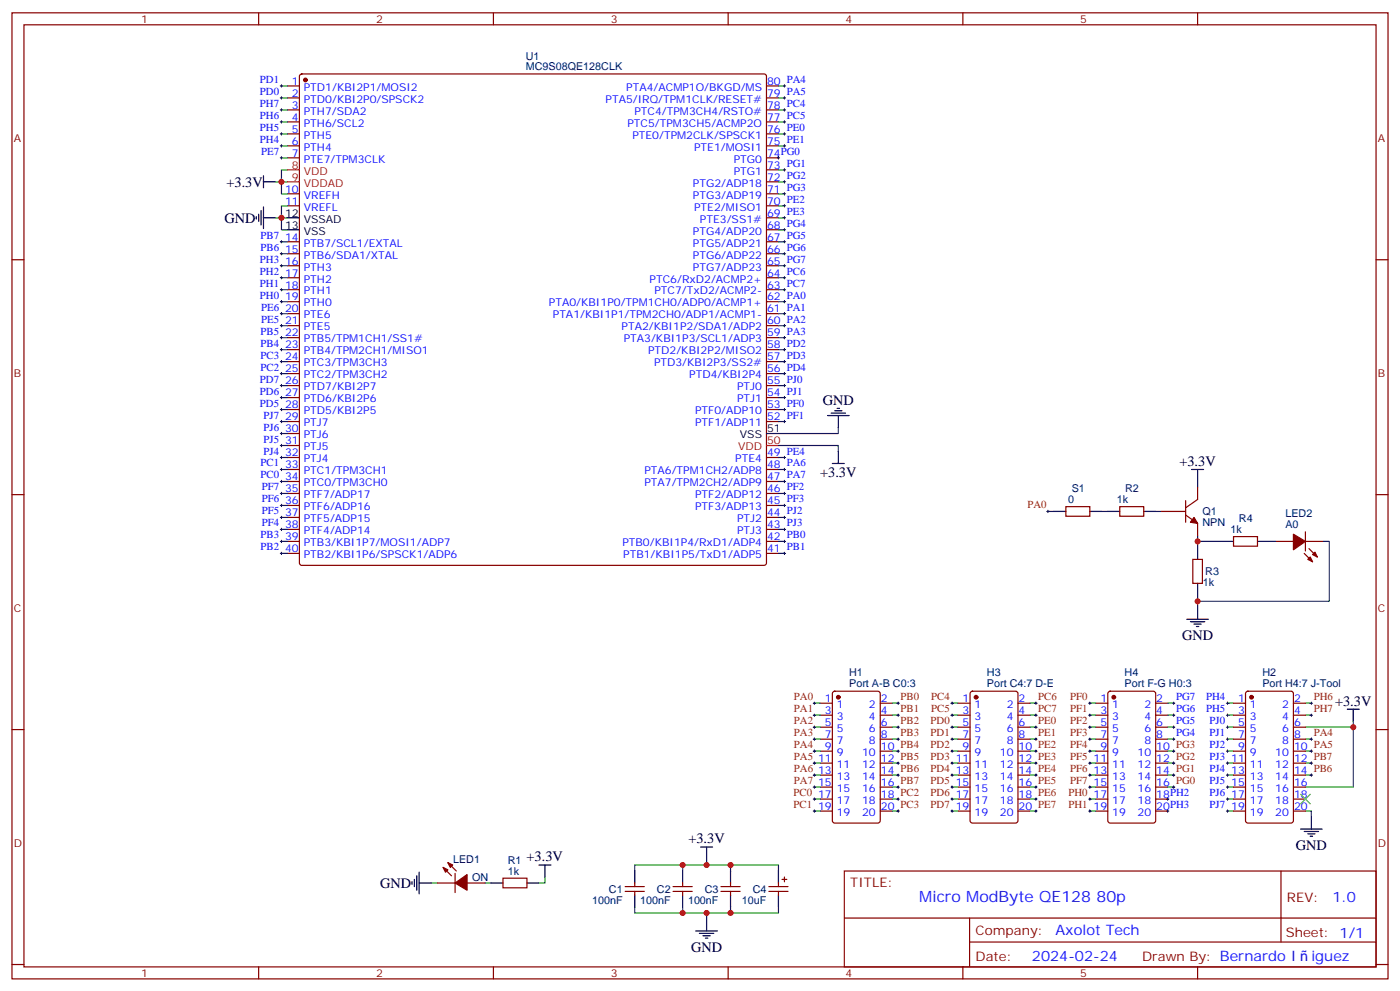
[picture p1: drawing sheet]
<svg xmlns="http://www.w3.org/2000/svg" width="412mm" height="292mm" viewBox="0 0 412 292" stroke-linecap="round" stroke-linejoin="round" font-family="sans-serif">
<g fill="none" stroke="#870000" stroke-width=".35">
<path d="M3.5 3.8h405.4v284.3h-405.4zM7.1 7.3h398.2v277.3h-398.2zM76.2 3.8v3.5M145.3 3.8v3.5M214.5 3.8v3.5M283.6 3.8v3.5M352.8 3.8v3.5M84.7 25.3h3.5M84.7 28.8h3.5M84.7 32.3h3.5M84.7 35.9h3.5M84.7 39.4h3.5"/>
<path d="M88.4 22l.5-.2h136.2l.5 .2 .2 .5v143.2l-.3 .5-.4 .2h-136.2l-.5-.2-.2-.5v-143.2zM225.8 25.3h3.5M225.8 28.8h3.5M225.8 32.3h3.5M225.8 35.9h3.5M225.8 39.4h3.5M84.7 42.9h3.5M84.7 46.5h3.5M84.7 57h3.5M225.8 42.9h3.5M225.8 46.5h3.5M225.8 57h3.5"/>
<path d="M225.8 53.5h3.5M225.8 50h3.5M3.5 76.4h3.6M84.7 60.6h3.5M84.7 71.2h3.5M84.7 74.7h3.5M84.7 78.2h3.5M225.8 60.6h3.5M225.8 71.2h3.5M225.8 74.7h3.5M225.8 78.2h3.5M225.8 67.6h3.5"/>
<path d="M225.8 64.1h3.5M405.3 76.4h3.6M84.7 81.7h3.5M84.7 85.3h3.5M84.7 88.8h3.5M84.7 92.3h3.5M84.7 95.8h3.5M84.7 99.4h3.5M225.8 81.7h3.5M225.8 85.3h3.5M225.8 88.8h3.5M225.8 92.3h3.5"/>
<path d="M225.8 95.8h3.5M225.8 99.4h3.5M84.7 102.9h3.5M84.7 106.4h3.5M84.7 110h3.5M84.7 113.5h3.5M84.7 117h3.5M225.8 102.9h3.5M225.8 106.4h3.5M225.8 110h3.5M225.8 113.5h3.5M225.8 117h3.5"/>
<path d="M84.7 120.5h3.5M84.7 124.1h3.5M84.7 127.6h3.5M84.7 131.1h3.5M84.7 134.7h3.5M84.7 138.2h3.5M225.8 120.5h3.5M225.8 124.1h3.5M225.8 134.7h3.5M225.8 138.2h3.5M3.5 145.6h3.6M84.7 159.3h3.5"/>
<path d="M84.7 141.7h3.5M84.7 145.2h3.5M84.7 148.8h3.5M84.7 152.3h3.5M84.7 155.8h3.5M225.8 159.3h3.5M225.8 141.7h3.5M225.8 145.2h3.5M225.8 148.8h3.5M225.8 152.3h3.5M225.8 155.8h3.5M314 149.1h7v2.8h-7z"/>
<path d="M329.8 149.1h7.1v2.8h-7.1zM342.2 150.5h7M349.2 151.6l3.6 2.5v3.5M349.2 147.4v6.3M352.8 143.5v3.5l-3.6 2.5M363.4 157.9h7v2.9h-7zM375.7 159.3h5.3M384.5 159.3h5.3M384.5 156.5v5.7M405.3 145.6h3.6M84.7 162.9h3.5M225.8 162.9h3.5"/>
<path d="M351.4 164.6h2.8v7.1h-2.8zM384.2 162.9l2.4 2.4M385.6 161.5l2.5 2.4M3.5 214.7h3.6M241.7 207h3.5M241.7 210.5h3.5M241.7 214h3.5M241.7 217.6h3.5M245.4 203.7l.5-.3h12.7l.6 .5 .1 37.6-.5 .7-12.9 .1-.7-.5v-37.6zM259.3 207h3.5M259.3 210.5h3.5M259.3 214h3.5"/>
<path d="M259.3 217.6h3.5M282.2 207h3.6M282.2 210.5h3.6M282.2 214h3.6M282.2 217.6h3.6M286 203.7l.5-.3h12.7l.6 .5 .1 37.6-.5 .7-12.9 .1-.7-.5v-37.6zM299.9 207h3.5M299.9 210.5h3.5M299.9 214h3.5M299.9 217.6h3.5M322.8 207h3.5M322.8 210.5h3.5"/>
<path d="M322.8 214h3.5M322.8 217.6h3.5M326.6 203.7l.4-.3h12.7l.7 .5v37.6l-.4 .7-13 .1-.6-.5-.1-37.6zM340.4 207h3.6M340.4 210.5h3.6M340.4 214h3.6M340.4 217.6h3.6M363.4 207h3.5M363.4 210.5h3.5M363.4 214h3.5M363.4 217.6h3.5M367.1 203.7l.5-.3h12.7l.6 .5 .1 37.6-.5 .7-12.9 .1-.7-.5v-37.6z"/>
<path d="M381 207h3.5M381 210.5h3.5M381 214h3.5M381 217.6h3.5M405.3 214.7h3.6M241.7 238.7h3.5M241.7 235.2h3.5M241.7 231.7h3.5M241.7 228.1h3.5M241.7 221.1h3.5M241.7 224.6h3.5M259.3 238.7h3.5"/>
<path d="M259.3 235.2h3.5M259.3 231.7h3.5M259.3 228.1h3.5M259.3 221.1h3.5M259.3 224.6h3.5M282.2 238.7h3.6M282.2 235.2h3.6M282.2 231.7h3.6M282.2 228.1h3.6M282.2 221.1h3.6M282.2 224.6h3.6M299.9 238.7h3.5"/>
<path d="M299.9 235.2h3.5M299.9 231.7h3.5M299.9 228.1h3.5M299.9 221.1h3.5M299.9 224.6h3.5M322.8 238.7h3.5M322.8 235.2h3.5M322.8 231.7h3.5M322.8 228.1h3.5M322.8 221.1h3.5M322.8 224.6h3.5M340.4 238.7h3.6"/>
<path d="M340.4 235.2h3.6M340.4 231.7h3.6M340.4 228.1h3.6M340.4 221.1h3.6M340.4 224.6h3.6M363.4 238.7h3.5M363.4 235.2h3.5M363.4 231.7h3.5M363.4 228.1h3.5M363.4 221.1h3.5M363.4 224.6h3.5M381 238.7h3.5"/>
<path d="M381 235.2h3.5M381 231.7h3.5M381 228.1h3.5M381 221.1h3.5M381 224.6h3.5M128.8 259.9h5.3M130.5 255.3l2.5 2.5M131.9 253.9l2.5 2.5M134.1 257.1v5.6M137.6 259.9h5.3M148.2 258.5h7v2.8h-7zM187 259.9v1"/>
<path d="M201.1 259.9v1M215.2 259.9v1M229.3 259.9v1M230.4 258.8h1.4M231.1 258.1v1.4M248.7 256.4h156.6v28.2h-156.6zM377.3 256.4v20.9M184.1 260.9h5.7M184.1 262.4h5.7M187 262.4v1M198.3 260.9h5.6M198.3 262.4h5.6"/>
<path d="M201.1 262.4v1M212.4 260.9h5.6M212.4 262.4h5.6M215.2 262.4v1M226.5 260.9h5.6M226.5 262.4h5.6M229.3 262.4v1M248.7 270.2h156.5M285.6 277.3h119.6M285.6 270.2v14.1M3.5 283.9h3.6M76.2 284.6v3.5"/>
<path d="M145.3 284.6v3.5M214.5 284.6v3.5M283.6 284.6v3.5M352.8 284.6v3.5M405.3 283.9h3.6"/>
</g>
<g fill="none" stroke="#008700" stroke-width=".35">
<path d="M82.9 25.3h1.8M82.9 28.8h1.8M82.9 32.3h1.8M82.9 35.9h1.8M82.9 39.4h1.8M229.3 25.3h1.8M229.3 28.8h1.8M229.3 32.3h1.8M229.3 35.9h1.8M229.3 39.4h1.8M81.1 53.5h3.6M82.9 46.5h1.8"/>
<path d="M82.9 42.9h1.8M84.7 50h-1.8v7h1.8M229.3 53.5h1.8M229.3 42.9h1.8M229.3 50h1.8M229.3 57h1.8M81.1 64.1h3.6M82.9 74.7h1.8M82.9 71.2h1.8M82.9 78.2h1.8M84.7 60.6h-1.8v7h1.8M229.3 64.1h1.8"/>
<path d="M229.3 74.7h1.8M229.3 71.2h1.8M229.3 60.6h1.8M229.3 67.6h1.8M229.3 78.2h1.8M82.9 88.8h1.8M82.9 95.8h1.8M82.9 92.3h1.8M82.9 99.4h1.8M82.9 81.7h1.8M82.9 85.3h1.8M229.3 88.8h1.8"/>
<path d="M229.3 95.8h1.8M229.3 92.3h1.8M229.3 99.4h1.8M229.3 81.7h1.8M229.3 85.3h1.8M82.9 102.9h1.8M82.9 106.4h1.8M82.9 110h1.8M82.9 117h1.8M82.9 113.5h1.8M229.3 102.9h1.8M229.3 106.4h1.8"/>
<path d="M229.3 110h1.8M229.3 117h1.8M229.3 113.5h1.8M82.9 138.2h1.8M82.9 120.5h1.8M82.9 134.7h1.8M82.9 124.1h1.8M82.9 127.6h1.8M82.9 131.1h1.8M229.3 131.1h17.6v1.8M229.3 138.2h1.8M229.3 120.5h1.8"/>
<path d="M229.3 134.7h1.8M229.3 124.1h1.8M246.9 125.8v1.8h-17.6M82.9 159.3h1.8M82.9 141.7h1.8M82.9 155.8h1.8M82.9 152.3h1.8M82.9 148.8h1.8M82.9 145.2h1.8M229.3 159.3h1.8M229.3 141.7h1.8M229.3 155.8h1.8"/>
<path d="M229.3 152.3h1.8M229.3 148.8h1.8M229.3 145.2h1.8M308.7 150.5h1.7M324.6 150.5h1.7M340.4 150.5h1.8M352.8 141.7v1.8M352.8 157.6v3.5M352.8 159.3h7M373.9 159.3h1.8M389.8 159.3h1.8v17.7h-38.8M82.9 162.9h1.8"/>
<path d="M229.3 162.9h1.8M352.8 175.2v3.6M239.9 214h1.8M239.9 217.6h1.8M239.9 207h1.8M239.9 210.5h1.8M262.8 214h1.8M262.8 217.6h1.8M262.8 207h1.8M262.8 210.5h1.8M280.5 214h1.7M280.5 217.6h1.7"/>
<path d="M280.5 207h1.7M280.5 210.5h1.7M303.4 214h1.8M303.4 217.6h1.8M303.4 207h1.8M303.4 210.5h1.8M321 214h1.8M321 217.6h1.8M321 207h1.8M321 210.5h1.8M344 214h1.7M344 217.6h1.7"/>
<path d="M344 207h1.7M344 210.5h1.7M361.6 214h1.8M361.6 217.6h1.8M361.6 207h1.8M361.6 210.5h1.8M384.5 217.6h1.8M384.5 207h1.8M384.5 210.5h1.8M398.6 214v17.7h-14.1M398.6 212.3v1.7h-14.1M239.9 235.2h1.8"/>
<path d="M239.9 238.7h1.8M239.9 221.1h1.8M239.9 224.6h1.8M239.9 228.1h1.8M239.9 231.7h1.8M262.8 235.2h1.8M262.8 238.7h1.8M262.8 221.1h1.8M262.8 224.6h1.8M262.8 228.1h1.8M262.8 231.7h1.8M280.5 235.2h1.7"/>
<path d="M280.5 238.7h1.7M280.5 221.1h1.7M280.5 224.6h1.7M280.5 228.1h1.7M280.5 231.7h1.7M303.4 235.2h1.8M303.4 238.7h1.8M303.4 221.1h1.8M303.4 224.6h1.8M303.4 228.1h1.8M303.4 231.7h1.8M321 235.2h1.8"/>
<path d="M321 238.7h1.8M321 221.1h1.8M321 224.6h1.8M321 228.1h1.8M321 231.7h1.8M344 221.1h1.7M344 224.6h1.7M344 228.1h1.7M344 231.7h1.7M361.6 235.2h1.8M361.6 238.7h1.8M361.6 221.1h1.8"/>
<path d="M361.6 224.6h1.8M361.6 228.1h1.8M361.6 231.7h1.8M384.5 238.7h1.8v1.8M384.5 221.1h1.8M384.5 224.6h1.8M384.5 228.1h1.8M127 259.9h1.8M142.9 259.9h1.7M160.5 258.1v1.8h-1.8M187 256.4v-1.8h42.3v1.8M201.1 254.6v1.8"/>
<path d="M208.1 252.8v1.8M215.2 254.6v1.8M187 266.9v1.8h42.3v-1.8M201.1 266.9v1.8M208.1 268.7v1.8M215.2 266.9v1.8"/>
</g>
<g fill="none" stroke="#000" stroke-width=".35">
<path d="M77.6 53.5h3.5M77.6 51.8v3.5M75.5 63.7v.8M76.2 63v2.2M76.9 62v4.2M77.6 64.1h3.5M77.6 60.9v6.4M84.7 64.1h3.5M84.7 67.6h3.5M225.8 127.6h3.5M243.8 122.3h6.3M244.8 121.6h4.3"/>
<path d="M245.2 136.4h3.5M245.9 120.9h2.1M246.6 120.2h.7M246.9 122.3v3.5M246.9 132.9v3.5M351 138.2h3.5M352.8 138.2v3.5M310.4 150.5h3.6M321 150.5h3.6M326.3 150.5h3.5M336.9 150.5h3.5M359.8 159.3h3.6"/>
<path d="M370.4 159.3h3.5M352.8 161.1v3.5M352.8 171.7v3.5M352.8 178.8v3.5M349.6 182.3h6.4M350.7 183h4.2M351.7 183.7h2.1M352.4 184.4h.7M396.9 208.7h3.5M398.6 208.7v3.6M121.4 259.5v.7M122.1 258.8v2.1"/>
<path d="M122.8 257.8v4.2M123.5 259.9h3.5M123.5 256.7v6.4M144.6 259.9h3.6M155.2 259.9h3.5M158.7 254.6h3.6M160.5 254.6v3.5M187 256.4v3.5M201.1 256.4v3.5M206.4 249.3h3.5M208.1 249.3v3.5M215.2 256.4v3.5"/>
<path d="M229.3 256.4v3.5M383.1 244h6.4M384.2 244.7h4.2M385.2 245.4h2.1M385.9 246.1h.7M386.3 240.5v3.5M187 263.4v3.5M201.1 263.4v3.5M205 274h6.3M206 274.7h4.3M207.1 275.4h2.1M207.8 276.1h.7"/>
<path d="M208.1 270.5v3.5M215.2 263.4v3.5M229.3 263.4v3.5"/>
</g>
<g fill="#870000" stroke="#870000" stroke-width=".35">
<path d="M130.5 255.3l1.4 .7-.7 .7z"/>
<path d="M131.9 253.9l1.4 .7-.7 .7z"/>
<path d="M134.1 259.9l3.5-2.5v4.6z"/>
<path d="M386.6 163.2l.7-.7 .8 1.4z"/>
<path d="M385.2 164.6l.7-.7 .7 1.4z"/>
<path d="M381 157.2l3.5 2.1-3.5 2.5z"/>
<path d="M351.7 152.3l1.1 1.8-2.1-.4z"/>
<circle cx="328.1" cy="205.2" r=".53"/>
<circle cx="287.5" cy="205.2" r=".53"/>
<circle cx="246.9" cy="205.2" r=".53"/>
<circle cx="368.7" cy="205.2" r=".53"/>
<circle cx="90" cy="23.5" r=".53"/>
</g>
<g fill="none" stroke="#000" stroke-width=".29">
<path d="M82.5 25.3h.8M82.5 28.8h.8M82.5 32.3h.8M82.5 35.9h.8M82.5 39.4h.8M82.9 24.9v.7M82.9 28.5v.7M82.9 32v.7M82.9 35.5v.7M82.9 39.1v.7M230.7 25.3h.7M230.7 28.8h.7"/>
<path d="M230.7 32.3h.7M230.7 35.9h.7M230.7 39.4h.7M231.1 24.9v.7M231.1 28.5v.7M231.1 32v.7M231.1 35.5v.7M231.1 39.1v.7M82.5 42.9h.8M82.5 46.5h.8M82.9 42.6v.7M82.9 46.1v.7"/>
<path d="M229 46.5h.7M229.3 46.1v.7M230.7 42.9h.7M230.7 50h.7M230.7 53.5h.7M230.7 57h.7M231.1 42.6v.7M231.1 49.6v.7M231.1 53.2v.7M231.1 56.7v.7M82.5 74.7h.8M82.5 71.2h.8"/>
<path d="M82.5 78.2h.8M82.9 70.8v.7M82.9 74.3v.7M82.9 77.9v.7M230.7 74.7h.7M230.7 71.2h.7M230.7 60.6h.7M230.7 64.1h.7M230.7 67.6h.7M230.7 78.2h.7M231.1 60.2v.7M231.1 63.7v.8"/>
<path d="M231.1 67.3v.7M231.1 70.8v.7M231.1 74.3v.7M231.1 77.9v.7M82.5 88.8h.8M82.5 92.3h.8M82.5 95.8h.8M82.5 99.4h.8M82.5 81.7h.8M82.5 85.3h.8M82.9 81.4v.7M82.9 84.9v.7"/>
<path d="M82.9 88.4v.7M82.9 92v.7M82.9 95.5v.7M82.9 99v.7M230.7 88.8h.7M230.7 92.3h.7M230.7 95.8h.7M230.7 99.4h.7M230.7 81.7h.7M230.7 85.3h.7M231.1 81.4v.7M231.1 84.9v.7"/>
<path d="M231.1 88.4v.7M231.1 92v.7M231.1 95.5v.7M231.1 99v.7M82.5 102.9h.8M82.5 110h.8M82.5 106.4h.8M82.5 117h.8M82.5 113.5h.8M82.9 102.6v.7M82.9 106.1v.7M82.9 109.6v.7"/>
<path d="M82.9 113.1v.7M82.9 116.7v.7M230.7 102.9h.7M230.7 110h.7M230.7 106.4h.7M230.7 117h.7M230.7 113.5h.7M231.1 102.6v.7M231.1 106.1v.7M231.1 109.6v.7M231.1 113.1v.7M231.1 116.7v.7"/>
<path d="M82.5 138.2h.8M82.5 120.5h.8M82.5 134.7h.8M82.5 124.1h.8M82.5 131.1h.8M82.5 127.6h.8M82.9 120.2v.7M82.9 123.7v.7M82.9 127.2v.8M82.9 130.8v.7M82.9 134.3v.7M82.9 137.8v.7"/>
<path d="M230.7 138.2h.7M230.7 120.5h.7M230.7 134.7h.7M230.7 124.1h.7M231.1 120.2v.7M231.1 123.7v.7M231.1 134.3v.7M231.1 137.8v.7M82.5 141.7h.8M82.5 159.3h.8M82.5 145.2h.8M82.5 148.8h.8"/>
<path d="M82.5 155.8h.8M82.5 152.3h.8M82.9 141.4v.7M82.9 144.9v.7M82.9 148.4v.7M82.9 151.9v.7M82.9 155.5v.7M82.9 159v.7M230.7 141.7h.7M230.7 159.3h.7M230.7 145.2h.7M230.7 148.8h.7"/>
<path d="M230.7 155.8h.7M230.7 152.3h.7M231.1 141.4v.7M231.1 144.9v.7M231.1 148.4v.7M231.1 151.9v.7M231.1 155.5v.7M231.1 159v.7M308.3 150.5h.7M308.7 150.2v.7M82.5 162.9h.8M82.9 162.5v.7"/>
<path d="M230.7 162.9h.7M231.1 162.5v.7M239.5 217.6h.7M239.5 214h.7M239.5 210.5h.7M239.5 207h.7M239.9 206.6v.7M239.9 210.1v.8M239.9 213.7v.7M239.9 217.2v.7M264.2 217.6h.7M264.2 214h.7"/>
<path d="M264.2 210.5h.7M264.2 207h.7M264.6 206.6v.7M264.6 210.1v.8M264.6 213.7v.7M264.6 217.2v.7M280.1 217.6h.7M280.1 214h.7M280.1 210.5h.7M280.1 207h.7M280.5 206.6v.7M280.5 210.1v.8"/>
<path d="M280.5 213.7v.7M280.5 217.2v.7M304.8 217.6h.7M304.8 214h.7M304.8 210.5h.7M304.8 207h.7M305.2 206.6v.7M305.2 210.1v.8M305.2 213.7v.7M305.2 217.2v.7M320.7 217.6h.7M320.7 214h.7"/>
<path d="M320.7 210.5h.7M320.7 207h.7M321 206.6v.7M321 210.1v.8M321 213.7v.7M321 217.2v.7M345.4 217.6h.7M345.4 214h.7M345.4 210.5h.7M345.4 207h.7M345.7 206.6v.7M345.7 210.1v.8"/>
<path d="M345.7 213.7v.7M345.7 217.2v.7M361.2 217.6h.7M361.2 214h.7M361.2 210.5h.7M361.2 207h.7M361.6 206.6v.7M361.6 210.1v.8M361.6 213.7v.7M361.6 217.2v.7M385.9 217.6h.7M385.9 210.5h.7"/>
<path d="M385.9 207h.7M386.3 206.6v.7M386.3 210.1v.8M386.3 217.2v.7M239.5 238.7h.7M239.5 235.2h.7M239.5 231.7h.7M239.5 228.1h.7M239.5 224.6h.7M239.5 221.1h.7M239.9 220.7v.7M239.9 224.3v.7"/>
<path d="M239.9 227.8v.7M239.9 231.3v.7M239.9 234.8v.7M239.9 238.4v.7M264.2 238.7h.7M264.2 235.2h.7M264.2 231.7h.7M264.2 228.1h.7M264.2 224.6h.7M264.2 221.1h.7M264.6 220.7v.7M264.6 224.3v.7"/>
<path d="M264.6 227.8v.7M264.6 231.3v.7M264.6 234.8v.7M264.6 238.4v.7M280.1 238.7h.7M280.1 235.2h.7M280.1 231.7h.7M280.1 228.1h.7M280.1 224.6h.7M280.1 221.1h.7M280.5 220.7v.7M280.5 224.3v.7"/>
<path d="M280.5 227.8v.7M280.5 231.3v.7M280.5 234.8v.7M280.5 238.4v.7M304.8 238.7h.7M304.8 235.2h.7M304.8 231.7h.7M304.8 228.1h.7M304.8 224.6h.7M304.8 221.1h.7M305.2 220.7v.7M305.2 224.3v.7"/>
<path d="M305.2 227.8v.7M305.2 231.3v.7M305.2 234.8v.7M305.2 238.4v.7M320.7 238.7h.7M320.7 235.2h.7M320.7 231.7h.7M320.7 228.1h.7M320.7 224.6h.7M320.7 221.1h.7M321 220.7v.7M321 224.3v.7"/>
<path d="M321 227.8v.7M321 231.3v.7M321 234.8v.7M321 238.4v.7M343.6 238.7h.7M343.6 235.2h.7M344 234.8v.7M344 238.4v.7M345.4 231.7h.7M345.4 228.1h.7M345.4 224.6h.7M345.4 221.1h.7"/>
<path d="M345.7 220.7v.7M345.7 224.3v.7M345.7 227.8v.7M345.7 231.3v.7M361.2 238.7h.7M361.2 235.2h.7M361.2 231.7h.7M361.2 228.1h.7M361.2 224.6h.7M361.2 221.1h.7M361.6 220.7v.7M361.6 224.3v.7"/>
<path d="M361.6 227.8v.7M361.6 231.3v.7M361.6 234.8v.7M361.6 238.4v.7M385.9 228.1h.7M385.9 224.6h.7M385.9 221.1h.7M386.3 220.7v.7M386.3 224.3v.7M386.3 227.8v.7"/>
</g>
<path d="M383.1 233.8l2.8 2.8M385.9 233.8l-2.8 2.8" fill="none" stroke="#3c3" stroke-width=".35"/>
<path d="M84.7 50h3.5M84.7 53.5h3.5M225.8 131.1h3.5" fill="none" stroke="#f00" stroke-width=".35"/>
<g fill="#c00">
<circle cx="208.1" cy="254.6" r=".88"/>
<circle cx="201.1" cy="254.6" r=".88"/>
<circle cx="215.2" cy="254.6" r=".88"/>
<circle cx="215.2" cy="268.7" r=".88"/>
<circle cx="201.1" cy="268.7" r=".88"/>
<circle cx="208.1" cy="268.7" r=".88"/>
<circle cx="352.8" cy="177" r=".88"/>
<circle cx="352.8" cy="159.3" r=".88"/>
<circle cx="398.6" cy="214" r=".88"/>
<circle cx="82.9" cy="53.5" r=".88"/>
<circle cx="82.9" cy="64.1" r=".88"/>
</g>
<text font-size="4.6" fill="#00f" x="270.8" y="265.4">Micro ModByte QE128 80p</text>
<g font-size="4.2">
<text x="66.7" y="55">+3.3V</text>
<text x="66.1" y="65.5">GND</text>
<text x="242.4" y="119.1">GND</text>
<text x="347.4" y="137.1">+3.3V</text>
<text x="241.6" y="140.4">+3.3V</text>
<text x="348.2" y="188.4">GND</text>
<text x="393.3" y="207.6">+3.3V</text>
<text x="202.8" y="248.2">+3.3V</text>
<text x="381.7" y="250.1">GND</text>
<text x="155.1" y="253.5">+3.3V</text>
<text x="112" y="261.3">GND</text>
<text x="203.6" y="280.1">GND</text>
</g>
<g font-size="4.2" fill="#00f">
<text x="392.5" y="265.6">1.0</text>
<text x="310.9" y="275.2">Axolot Tech</text>
<text x="304" y="283">2024-02-24</text>
<text x="386.3" y="282.9">iguez</text>
</g>
<g font-size="3.9" fill="#800">
<text x="250.5" y="260.9">TITLE:</text>
<text x="379.1" y="265.6">REV:</text>
<text x="287.4" y="275.1">Company:</text>
<text x="378.7" y="275.8">Sheet: 1/1</text>
<text x="287.4" y="282.8">Date:</text>
<text x="336.4" y="282.9">Drawn By: Bernardo I</text>
</g>
<g font-size="3.2" fill="#800">
<text x="41.6" y="6.8">1</text>
<text x="110.8" y="6.8">2</text>
<text x="179.9" y="6.8">3</text>
<text x="249.1" y="6.8">4</text>
<text x="318.2" y="6.8">5</text>
<text x="4.1" y="41.9">A</text>
<text x="405.9" y="41.9">A</text>
<text x="4.1" y="111">B</text>
<text x="405.9" y="111">B</text>
<text x="4.1" y="180.2">C</text>
<text x="405.9" y="180.2">C</text>
<text x="4.1" y="249.3">D</text>
<text x="405.9" y="249.3">D</text>
<text x="41.6" y="287.6">1</text>
<text x="110.8" y="287.6">2</text>
<text x="179.9" y="287.6">3</text>
<text x="249.1" y="287.6">4</text>
<text x="318.2" y="287.6">5</text>
</g>
<g font-size="3.2" fill="#000080">
<text x="154.9" y="17.5">U1</text>
<text x="154.9" y="20.7">MC9S08QE128CLK</text>
<text x="314.7" y="148.1">0</text>
<text x="315.7" y="144.8">S1</text>
<text x="329" y="148.1">1k</text>
<text x="331.4" y="144.8">R2</text>
<text x="354.2" y="154.9">NPN</text>
<text x="354.2" y="151.7">Q1</text>
<text x="364.9" y="153.7">R4</text>
<text x="378.6" y="155.5">A0</text>
<text x="378.6" y="152.2">LED2</text>
<text x="362.5" y="156.9">1k</text>
<text x="354.3" y="172.5">1k</text>
<text x="355" y="169.3">R3</text>
<text x="250.1" y="202.2">Port A-B C0:3</text>
<text x="250.1" y="199">H1</text>
<text x="290.7" y="202.2">Port C4:7 D-E</text>
<text x="290.7" y="199">H3</text>
<text x="331.3" y="202.2">Port F-G H0:3</text>
<text x="331.3" y="199">H4</text>
<text x="371.9" y="202.2">Port H4:7 J-Tool</text>
<text x="371.9" y="199">H2</text>
<text x="133.5" y="254">LED1</text>
<text x="149.6" y="257.4">1k</text>
<text x="149.6" y="254.2">R1</text>
<text x="139.1" y="259.3">ON</text>
<text x="179.4" y="262.8">C1</text>
<text x="193.5" y="262.8">C2</text>
<text x="207.6" y="262.8">C3</text>
<text x="221.7" y="262.8">C4</text>
<text x="174.4" y="266">100nF</text>
<text x="188.6" y="266">100nF</text>
<text x="202.7" y="266">100nF</text>
<text x="218.5" y="266">10uF</text>
</g>
<g font-size="3.2" fill="#00f">
<text x="76.6" y="27.9">PD0</text>
<text x="76.6" y="24.4">PD1</text>
<text x="86" y="24.9">1</text>
<text x="86" y="28.5">2</text>
<text x="89.5" y="26.7">PTD1/KBI2P1/MOSI2</text>
<text x="184.5" y="26.7">PTA4/ACMP1O/BKGD/MS</text>
<text x="226" y="28.5">79 PA5</text>
<text x="226" y="24.9">80 PA4</text>
<text x="76.6" y="35">PH6</text>
<text x="76.6" y="31.5">PH7</text>
<text x="86" y="32">3</text>
<text x="86" y="35.5">4</text>
<text x="89.5" y="30.2">PTD0/KBI2P0/SPSCK2</text>
<text x="89.5" y="33.8">PTH7/SDA2</text>
<text x="178.4" y="30.2">PTA5/IRQ/TPM1CLK/RESET#</text>
<text x="186.9" y="33.8">PTC4/TPM3CH4/RSTO#</text>
<text x="226" y="35.5">77 PC5</text>
<text x="226" y="32">78 PC4</text>
<text x="76.6" y="38.5">PH5</text>
<text x="86" y="39.1">5</text>
<text x="89.5" y="37.3">PTH6/SCL2</text>
<text x="89.5" y="40.8">PTH5</text>
<text x="184.8" y="37.3">PTC5/TPM3CH5/ACMP2O</text>
<text x="186.3" y="40.8">PTE0/TPM2CLK/SPSCK1</text>
<text x="226" y="39.1">76 PE0</text>
<text x="76.6" y="42.1">PH4</text>
<text x="76.9" y="45.6">PE7</text>
<text x="86" y="42.6">6</text>
<text x="86" y="46.1">7</text>
<text x="89.5" y="44.3">PTH4</text>
<text x="89.5" y="47.9">PTE7/TPM3CLK</text>
<text x="204.4" y="44.3">PTE1/MOSI1</text>
<text x="216.1" y="47.9">PTG0</text>
<text x="226" y="46.1">74PG0</text>
<text x="226" y="42.6">75 PE1</text>
<text x="216.1" y="51.4">PTG1</text>
<text x="226" y="53.2">72 PG2</text>
<text x="226" y="49.6">73 PG1</text>
<text x="84" y="56.7">10</text>
<text x="89.5" y="58.5">VREFH</text>
<text x="204.1" y="58.5">PTG3/ADP19</text>
<text x="204.1" y="54.9">PTG2/ADP18</text>
<text x="226" y="56.7">71 PG3</text>
<text x="84" y="60.2">11</text>
<text x="89.5" y="62">VREFL</text>
<text x="204.4" y="62">PTE2/MISO1</text>
<text x="206.2" y="65.5">PTE3/SS1#</text>
<text x="226" y="63.7">69 PE3</text>
<text x="226" y="60.2">70 PE2</text>
<text x="76.8" y="70.3">PB7</text>
<text x="84" y="70.8">14</text>
<text x="204.1" y="69">PTG4/ADP20</text>
<text x="226" y="70.8">67 PG5</text>
<text x="226" y="67.3">68 PG4</text>
<text x="76.6" y="77.3">PH3</text>
<text x="76.8" y="73.8">PB6</text>
<text x="84" y="74.3">15</text>
<text x="84" y="77.9">16</text>
<text x="89.5" y="72.6">PTB7/SCL1/EXTAL</text>
<text x="89.5" y="76.1">PTB6/SDA1/XTAL</text>
<text x="204.1" y="76.1">PTG6/ADP22</text>
<text x="204.1" y="72.6">PTG5/ADP21</text>
<text x="226" y="77.9">65 PG7</text>
<text x="226" y="74.3">66 PG6</text>
<text x="76.6" y="80.9">PH2</text>
<text x="84" y="81.4">17</text>
<text x="89.5" y="79.6">PTH3</text>
<text x="89.5" y="83.1">PTH2</text>
<text x="191.4" y="83.1">PTC6/RxD2/ACMP2+</text>
<text x="204.1" y="79.6">PTG7/ADP23</text>
<text x="226" y="81.4">64 PC6</text>
<text x="76.6" y="87.9">PH0</text>
<text x="76.6" y="84.4">PH1</text>
<text x="84" y="84.9">18</text>
<text x="84" y="88.4">19</text>
<text x="89.5" y="86.7">PTH1</text>
<text x="192.8" y="86.7">PTC7/TxD2/ACMP2-</text>
<text x="226" y="88.4">62 PA0</text>
<text x="226" y="84.9">63 PC7</text>
<text x="76.9" y="95">PE5</text>
<text x="76.9" y="91.4">PE6</text>
<text x="84" y="92">20</text>
<text x="84" y="95.5">21</text>
<text x="89.5" y="90.2">PTH0</text>
<text x="89.5" y="93.7">PTE6</text>
<text x="161.7" y="90.2">PTA0/KBI1P0/TPM1CH0/ADP0/ACMP1+</text>
<text x="162.8" y="93.7">PTA1/KBI1P1/TPM2CH0/ADP1/ACMP1-</text>
<text x="226" y="95.5">60 PA2</text>
<text x="226" y="92">61 PA1</text>
<text x="76.8" y="98.5">PB5</text>
<text x="84" y="99">22</text>
<text x="89.5" y="97.3">PTE5</text>
<text x="89.5" y="100.8">PTB5/TPM1CH1/SS1#</text>
<text x="183.1" y="97.3">PTA2/KBI1P2/SDA1/ADP2</text>
<text x="183.7" y="100.8">PTA3/KBI1P3/SCL1/ADP3</text>
<text x="226" y="99">59 PA3</text>
<text x="76.8" y="102">PB4</text>
<text x="76.8" y="105.6">PC3</text>
<text x="84" y="102.6">23</text>
<text x="84" y="106.1">24</text>
<text x="89.5" y="104.3">PTB4/TPM2CH1/MISO1</text>
<text x="89.5" y="107.8">PTC3/TPM3CH3</text>
<text x="190.9" y="104.3">PTD2/KBI2P2/MISO2</text>
<text x="192.7" y="107.8">PTD3/KBI2P3/SS2#</text>
<text x="226" y="106.1">57 PD3</text>
<text x="226" y="102.6">58 PD2</text>
<text x="76.6" y="112.6">PD7</text>
<text x="76.8" y="109.1">PC2</text>
<text x="84" y="109.6">25</text>
<text x="84" y="113.1">26</text>
<text x="89.5" y="111.4">PTC2/TPM3CH2</text>
<text x="203" y="111.4">PTD4/KBI2P4</text>
<text x="226" y="113.1">55 PJ0</text>
<text x="226" y="109.6">56 PD4</text>
<text x="76.6" y="119.7">PD5</text>
<text x="76.6" y="116.1">PD6</text>
<text x="84" y="116.7">27</text>
<text x="89.5" y="114.9">PTD7/KBI2P7</text>
<text x="89.5" y="118.4">PTD6/KBI2P6</text>
<text x="217.1" y="118.4">PTJ1</text>
<text x="217.1" y="114.9">PTJ0</text>
<text x="226" y="116.7">54 PJ1</text>
<text x="77.6" y="123.2">PJ7</text>
<text x="84" y="120.2">28</text>
<text x="84" y="123.7">29</text>
<text x="89.5" y="122">PTD5/KBI2P5</text>
<text x="89.5" y="125.5">PTJ7</text>
<text x="204.8" y="125.5">PTF1/ADP11</text>
<text x="204.8" y="122">PTF0/ADP10</text>
<text x="226" y="123.7">52 PF1</text>
<text x="226" y="120.2">53 PF0</text>
<text x="77.6" y="130.2">PJ5</text>
<text x="77.6" y="126.7">PJ6</text>
<text x="84" y="127.2">30</text>
<text x="84" y="130.8">31</text>
<text x="89.5" y="129">PTJ6</text>
<text x="76.8" y="137.3">PC1</text>
<text x="77.6" y="133.8">PJ4</text>
<text x="84" y="134.3">32</text>
<text x="84" y="137.8">33</text>
<text x="89.5" y="132.5">PTJ5</text>
<text x="89.5" y="136.1">PTJ4</text>
<text x="216.6" y="136.1">PTE4</text>
<text x="226" y="137.8">48 PA6</text>
<text x="226" y="134.3">49 PE4</text>
<text x="76.8" y="140.8">PC0</text>
<text x="84" y="141.4">34</text>
<text x="89.5" y="139.6">PTC1/TPM3CH1</text>
<text x="89.5" y="143.1">PTC0/TPM3CH0</text>
<text x="189.8" y="143.1">PTA7/TPM2CH2/ADP9</text>
<text x="189.8" y="139.6">PTA6/TPM1CH2/ADP8</text>
<text x="226" y="141.4">47 PA7</text>
<text x="77.1" y="147.9">PF6</text>
<text x="77.1" y="144.4">PF7</text>
<text x="84" y="144.9">35</text>
<text x="84" y="148.4">36</text>
<text x="89.5" y="146.6">PTF7/ADP17</text>
<text x="204.8" y="146.6">PTF2/ADP12</text>
<text x="226" y="148.4">45 PF3</text>
<text x="226" y="144.9">46 PF2</text>
<text x="77.1" y="154.9">PF4</text>
<text x="77.1" y="151.4">PF5</text>
<text x="84" y="151.9">37</text>
<text x="84" y="155.5">38</text>
<text x="89.5" y="150.2">PTF6/ADP16</text>
<text x="89.5" y="153.7">PTF5/ADP15</text>
<text x="204.8" y="150.2">PTF3/ADP13</text>
<text x="217.1" y="153.7">PTJ2</text>
<text x="226" y="155.5">43 PJ3</text>
<text x="226" y="151.9">44 PJ2</text>
<text x="76.8" y="162">PB2</text>
<text x="76.8" y="158.5">PB3</text>
<text x="84" y="159">39</text>
<text x="89.5" y="157.2">PTF4/ADP14</text>
<text x="89.5" y="160.8">PTB3/KBI1P7/MOSI1/ADP7</text>
<text x="183.3" y="160.8">PTB0/KBI1P4/RxD1/ADP4</text>
<text x="217.1" y="157.2">PTJ3</text>
<text x="226" y="159">42 PB0</text>
<text x="84" y="162.5">40</text>
<text x="89.5" y="164.3">PTB2/KBI1P6/SPSCK1/ADP6</text>
<text x="183.6" y="164.3">PTB1/KBI1P5/TxD1/ADP5</text>
<text x="226" y="162.5">41 PB1</text>
<text x="243" y="206.6">1</text>
<text x="246.5" y="208.4">1</text>
<text x="256" y="208.4">2</text>
<text x="259.5" y="206.6">2</text>
<text x="283.6" y="206.6">1</text>
<text x="287.1" y="208.4">1</text>
<text x="296.5" y="208.4">2</text>
<text x="300" y="206.6">2</text>
<text x="324.1" y="206.6">1</text>
<text x="327.6" y="208.4">1</text>
<text x="337.1" y="208.4">2</text>
<text x="340.6" y="206.6">2</text>
<text x="346.4" y="209.6">PG6</text>
<text x="346.4" y="206.1">PG7</text>
<text x="355.3" y="209.6">PH5</text>
<text x="355.3" y="206.1">PH4</text>
<text x="364.7" y="206.6">1</text>
<text x="368.2" y="208.4">1</text>
<text x="377.7" y="208.4">2</text>
<text x="381.2" y="206.6">2</text>
<text x="243" y="210.1">3</text>
<text x="243" y="213.7">5</text>
<text x="246.5" y="211.9">3</text>
<text x="246.5" y="215.4">5</text>
<text x="256" y="215.4">6</text>
<text x="256" y="211.9">4</text>
<text x="259.5" y="213.7">6</text>
<text x="259.5" y="210.1">4</text>
<text x="283.6" y="210.1">3</text>
<text x="283.6" y="213.7">5</text>
<text x="287.1" y="211.9">3</text>
<text x="287.1" y="215.4">5</text>
<text x="296.5" y="215.4">6</text>
<text x="296.5" y="211.9">4</text>
<text x="300" y="213.7">6</text>
<text x="300" y="210.1">4</text>
<text x="324.1" y="210.1">3</text>
<text x="324.1" y="213.7">5</text>
<text x="327.6" y="211.9">3</text>
<text x="327.6" y="215.4">5</text>
<text x="337.1" y="215.4">6</text>
<text x="337.1" y="211.9">4</text>
<text x="340.6" y="213.7">6</text>
<text x="340.6" y="210.1">4</text>
<text x="346.4" y="213.1">PG5</text>
<text x="356.3" y="213.1">PJ0</text>
<text x="364.7" y="210.1">3</text>
<text x="364.7" y="213.7">5</text>
<text x="368.2" y="211.9">3</text>
<text x="368.2" y="215.4">5</text>
<text x="377.7" y="215.4">6</text>
<text x="377.7" y="211.9">4</text>
<text x="381.2" y="213.7">6</text>
<text x="381.2" y="210.1">4</text>
<text x="243" y="217.2">7</text>
<text x="243" y="220.7">9</text>
<text x="246.5" y="219">7</text>
<text x="256" y="219">8</text>
<text x="259.5" y="220.7">10 PB4</text>
<text x="259.5" y="217.2">8</text>
<text x="283.6" y="217.2">7</text>
<text x="283.6" y="220.7">9</text>
<text x="287.1" y="219">7</text>
<text x="296.5" y="219">8</text>
<text x="300" y="220.7">10 PE2</text>
<text x="300" y="217.2">8</text>
<text x="324.1" y="217.2">7</text>
<text x="324.1" y="220.7">9</text>
<text x="327.6" y="219">7</text>
<text x="337.1" y="219">8</text>
<text x="340.6" y="220.7">10 PG3</text>
<text x="340.6" y="217.2">8</text>
<text x="346.4" y="216.7">PG4</text>
<text x="356.3" y="220.2">PJ2</text>
<text x="356.3" y="216.7">PJ1</text>
<text x="364.7" y="217.2">7</text>
<text x="364.7" y="220.7">9</text>
<text x="368.2" y="219">7</text>
<text x="377.7" y="219">8</text>
<text x="381.2" y="220.7">10 PA5</text>
<text x="381.2" y="217.2">8</text>
<text x="241" y="224.3">11</text>
<text x="241" y="227.8">13</text>
<text x="246.5" y="222.5">9</text>
<text x="246.5" y="226">11</text>
<text x="254" y="226">12</text>
<text x="254" y="222.5">10</text>
<text x="259.5" y="227.8">14 PB6</text>
<text x="259.5" y="224.3">12 PB5</text>
<text x="281.5" y="224.3">11</text>
<text x="281.5" y="227.8">13</text>
<text x="287.1" y="222.5">9</text>
<text x="287.1" y="226">11</text>
<text x="294.5" y="226">12</text>
<text x="294.5" y="222.5">10</text>
<text x="300" y="227.8">14 PE4</text>
<text x="300" y="224.3">12 PE3</text>
<text x="322.1" y="224.3">11</text>
<text x="322.1" y="227.8">13</text>
<text x="327.6" y="222.5">9</text>
<text x="327.6" y="226">11</text>
<text x="335.1" y="226">12</text>
<text x="335.1" y="222.5">10</text>
<text x="340.6" y="227.8">14 PG1</text>
<text x="340.6" y="224.3">12 PG2</text>
<text x="356.3" y="227.3">PJ4</text>
<text x="356.3" y="223.7">PJ3</text>
<text x="362.7" y="224.3">11</text>
<text x="362.7" y="227.8">13</text>
<text x="368.2" y="222.5">9</text>
<text x="368.2" y="226">11</text>
<text x="375.7" y="226">12</text>
<text x="375.7" y="222.5">10</text>
<text x="381.2" y="227.8">14 PB6</text>
<text x="381.2" y="224.3">12 PB7</text>
<text x="241" y="231.3">15</text>
<text x="246.5" y="229.6">13</text>
<text x="246.5" y="233.1">15</text>
<text x="254" y="233.1">16</text>
<text x="254" y="229.6">14</text>
<text x="259.5" y="231.3">16 PB7</text>
<text x="281.5" y="231.3">15</text>
<text x="287.1" y="229.6">13</text>
<text x="287.1" y="233.1">15</text>
<text x="294.5" y="233.1">16</text>
<text x="294.5" y="229.6">14</text>
<text x="300" y="231.3">16 PE5</text>
<text x="322.1" y="231.3">15</text>
<text x="327.6" y="229.6">13</text>
<text x="327.6" y="233.1">15</text>
<text x="335.1" y="233.1">16</text>
<text x="335.1" y="229.6">14</text>
<text x="340.6" y="231.3">16 PG0</text>
<text x="356.3" y="230.8">PJ5</text>
<text x="362.7" y="231.3">15</text>
<text x="368.2" y="229.6">13</text>
<text x="368.2" y="233.1">15</text>
<text x="375.7" y="233.1">16</text>
<text x="375.7" y="229.6">14</text>
<text x="381.2" y="231.3">16</text>
<text x="241" y="234.8">17</text>
<text x="241" y="238.4">19</text>
<text x="246.5" y="236.6">17</text>
<text x="254" y="236.6">18</text>
<text x="259.5" y="238.4">20 PC3</text>
<text x="259.5" y="234.8">18 PC2</text>
<text x="281.5" y="234.8">17</text>
<text x="281.5" y="238.4">19</text>
<text x="287.1" y="236.6">17</text>
<text x="294.5" y="236.6">18</text>
<text x="300" y="238.4">20 PE7</text>
<text x="300" y="234.8">18 PE6</text>
<text x="322.1" y="234.8">17</text>
<text x="322.1" y="238.4">19</text>
<text x="327.6" y="236.6">17</text>
<text x="335.1" y="236.6">18</text>
<text x="340.6" y="238.4">20PH3</text>
<text x="340.6" y="234.8">18PH2</text>
<text x="356.3" y="237.8">PJ7</text>
<text x="356.3" y="234.3">PJ6</text>
<text x="362.7" y="234.8">17</text>
<text x="362.7" y="238.4">19</text>
<text x="368.2" y="236.6">17</text>
<text x="375.7" y="236.6">18</text>
<text x="381.2" y="238.4">20</text>
<text x="381.2" y="234.8">18</text>
<text x="246.5" y="240.1">19</text>
<text x="254" y="240.1">20</text>
<text x="287.1" y="240.1">19</text>
<text x="294.5" y="240.1">20</text>
<text x="327.6" y="240.1">19</text>
<text x="335.1" y="240.1">20</text>
<text x="368.2" y="240.1">19</text>
<text x="375.7" y="240.1">20</text>
</g>
<g font-size="3.2" fill="#f00">
<text x="86" y="49.6">8</text>
<text x="86" y="53.2">9</text>
<text x="89.5" y="51.4">VDD</text>
<text x="89.5" y="54.9">VDDAD</text>
<text x="226" y="130.8">50</text>
<text x="217.4" y="132.5">VDD</text>
</g>
<g font-size="3.2">
<text x="84" y="63.7">12</text>
<text x="89.5" y="65.5">VSSAD</text>
<text x="84" y="67.3">13</text>
<text x="89.5" y="69">VSS</text>
<text x="218" y="129">VSS</text>
<text x="226" y="127.2">51</text>
</g>
<g font-size="3.2" fill="#930">
<text x="302.7" y="149.6">PA0</text>
<text x="233.9" y="209.6">PA1</text>
<text x="233.9" y="206.1">PA0</text>
<text x="265.3" y="209.6">PB1</text>
<text x="265.3" y="206.1">PB0</text>
<text x="274.3" y="209.6">PC5</text>
<text x="274.3" y="206.1">PC4</text>
<text x="305.9" y="209.6">PC7</text>
<text x="305.9" y="206.1">PC6</text>
<text x="315.2" y="209.6">PF1</text>
<text x="315.2" y="206.1">PF0</text>
<text x="387" y="206.1">PH6</text>
<text x="387" y="209.6">PH7</text>
<text x="233.9" y="213.1">PA2</text>
<text x="265.3" y="213.1">PB2</text>
<text x="274.1" y="213.1">PD0</text>
<text x="305.9" y="213.1">PE0</text>
<text x="315.2" y="213.1">PF2</text>
<text x="233.9" y="220.2">PA4</text>
<text x="233.9" y="216.7">PA3</text>
<text x="265.3" y="216.7">PB3</text>
<text x="274.1" y="220.2">PD2</text>
<text x="274.1" y="216.7">PD1</text>
<text x="305.9" y="216.7">PE1</text>
<text x="315.2" y="220.2">PF4</text>
<text x="315.2" y="216.7">PF3</text>
<text x="387" y="216.7">PA4</text>
<text x="233.9" y="227.3">PA6</text>
<text x="233.9" y="223.7">PA5</text>
<text x="274.1" y="227.3">PD4</text>
<text x="274.1" y="223.7">PD3</text>
<text x="315.2" y="227.3">PF6</text>
<text x="315.2" y="223.7">PF5</text>
<text x="233.9" y="230.8">PA7</text>
<text x="274.1" y="230.8">PD5</text>
<text x="315.2" y="230.8">PF7</text>
<text x="233.8" y="237.8">PC1</text>
<text x="233.8" y="234.3">PC0</text>
<text x="274.1" y="237.8">PD7</text>
<text x="274.1" y="234.3">PD6</text>
<text x="314.7" y="237.8">PH1</text>
<text x="314.7" y="234.3">PH0</text>
</g>
</svg>
